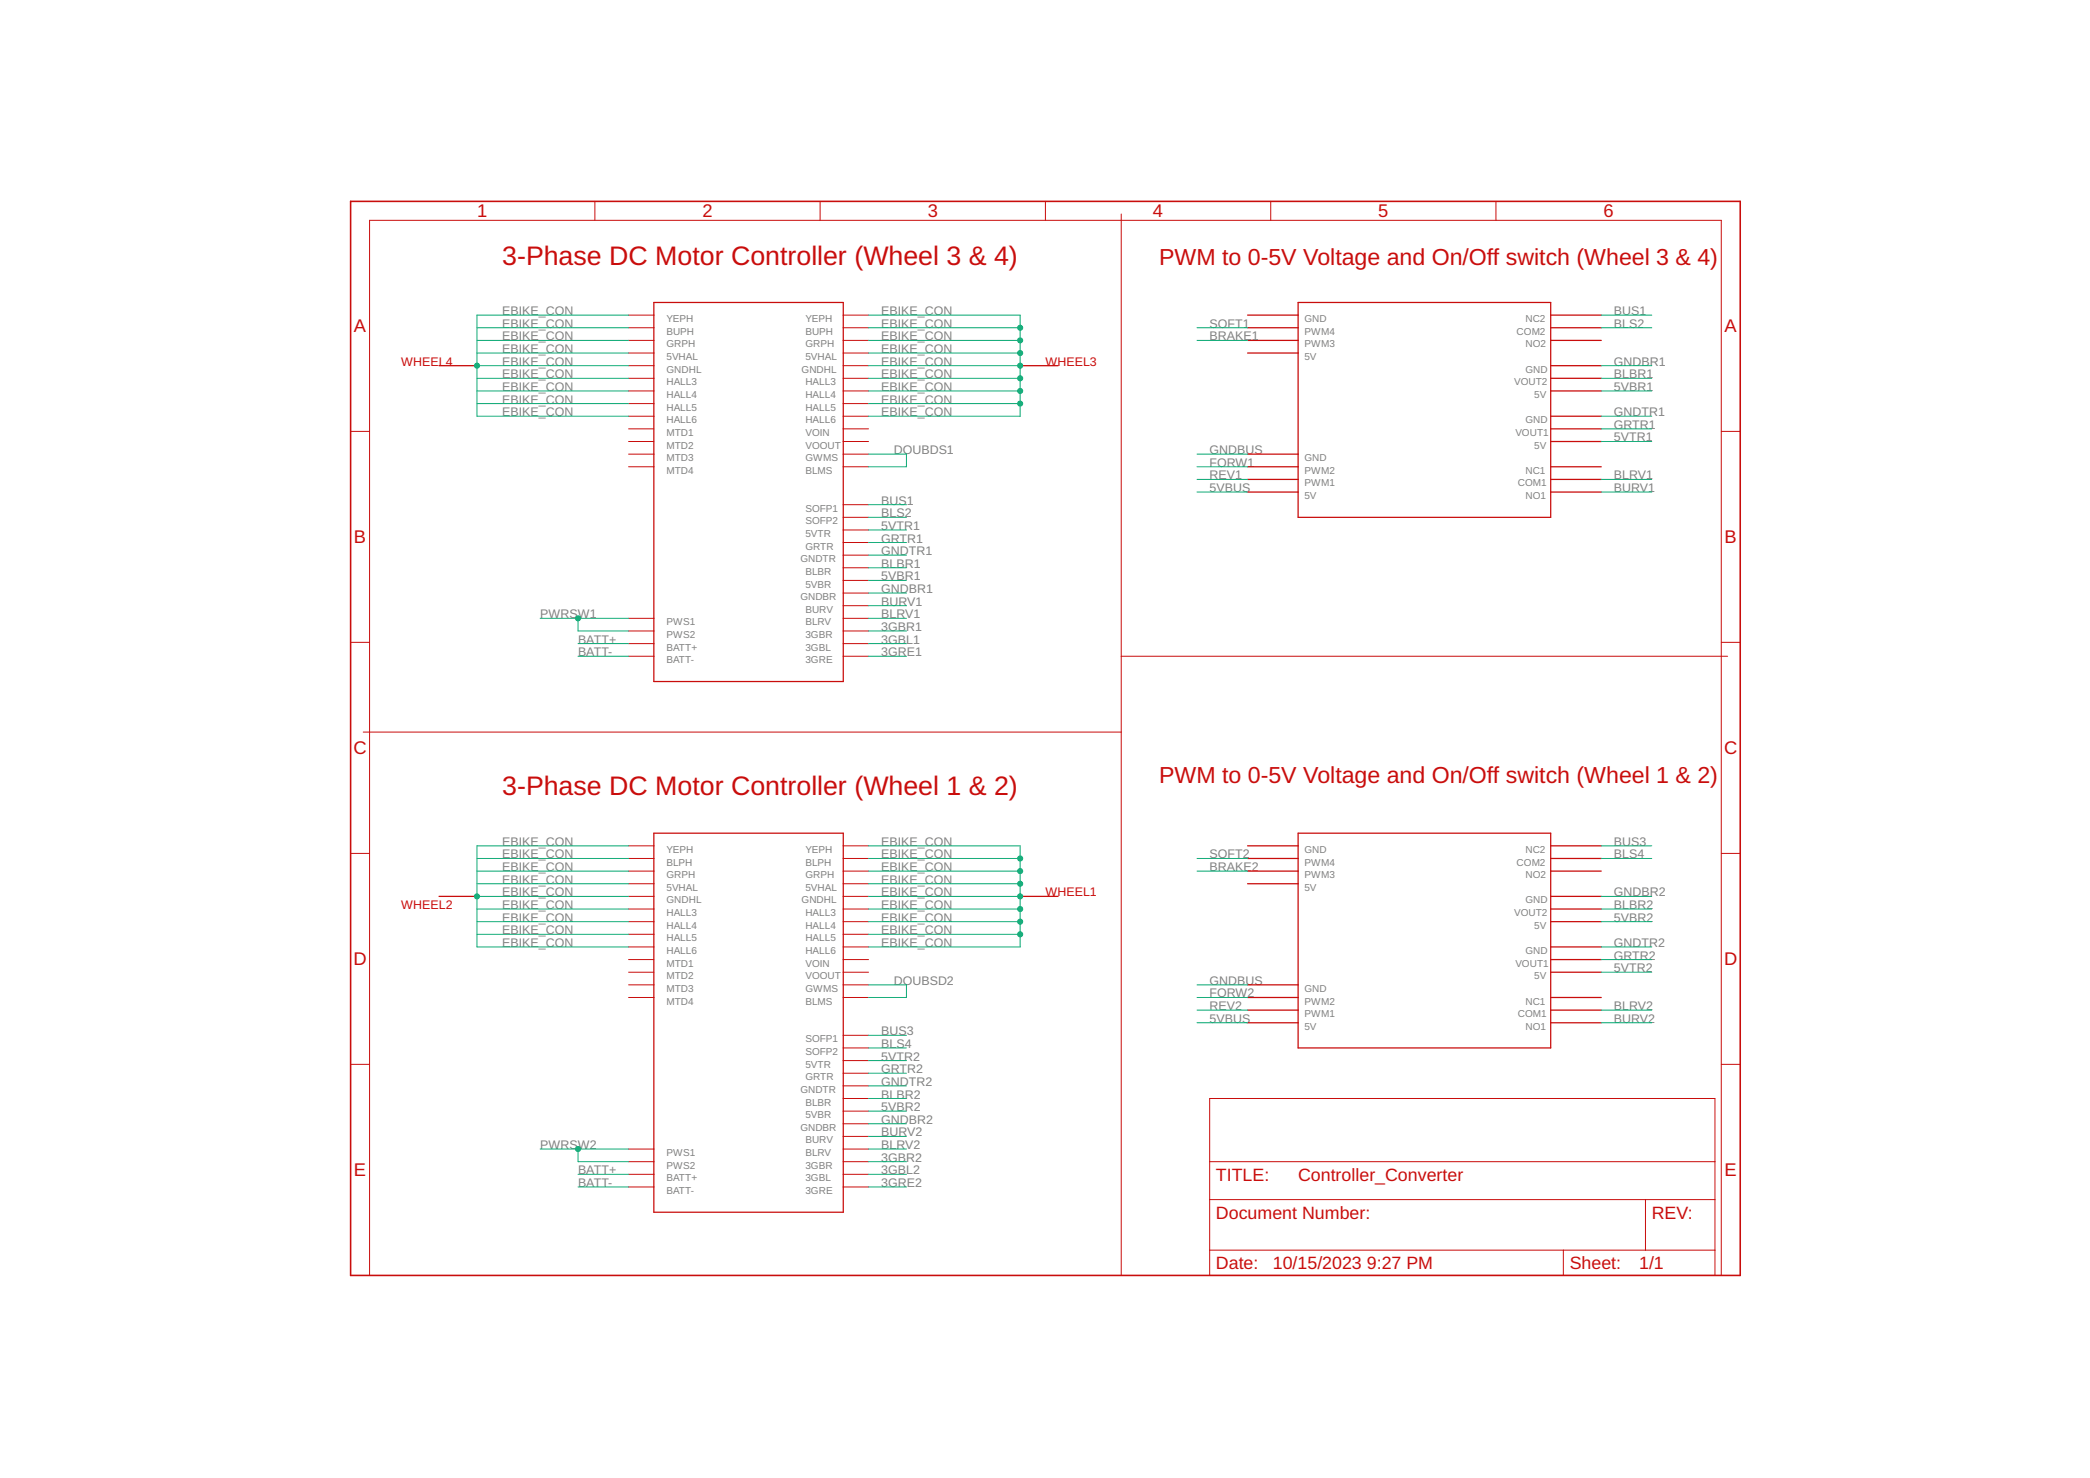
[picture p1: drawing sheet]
<svg xmlns="http://www.w3.org/2000/svg" width="420mm" height="297mm" viewBox="0 0 420 297" stroke-linecap="round" stroke-linejoin="round" font-family="sans-serif">
<g fill="none" stroke="#c90d0c" stroke-width=".25">
<path d="M88.3 73.5h7.6M131.4 60.8h38.1v76.2h-38.1zM205.1 73.5h7.6M250.8 63.3h10.2M250.8 65.9h10.2M250.8 68.4h10.2M250.8 71h10.2M261 60.8h50.7v43.2h-50.7zM311.7 73.5h10.2M311.7 63.3h10.2M311.7 65.9h10.2M311.7 68.4h10.2"/>
<path d="M311.7 76h10.2M311.7 78.6h10.2M250.8 93.8h10.2M250.8 96.4h10.2M250.8 98.9h10.2M250.8 91.3h10.2M311.7 83.7h10.2M311.7 86.2h10.2M311.7 88.7h10.2M311.7 93.8h10.2M311.7 96.4h10.2M311.7 98.9h10.2"/>
<path d="M131.4 167.4h38.1v76.2h-38.1zM250.8 170h10.2M250.8 172.5h10.2M250.8 175.1h10.2M250.8 177.6h10.2M261 167.4h50.7v43.2h-50.7zM311.7 170h10.2M311.7 172.5h10.2M311.7 175.1h10.2M88.3 180.1h7.6M205.1 180.1h7.6M250.8 197.9h10.2"/>
<path d="M311.7 180.1h10.2M311.7 182.7h10.2M311.7 185.2h10.2M311.7 190.3h10.2M311.7 192.8h10.2M311.7 195.4h10.2M250.8 200.5h10.2M250.8 203h10.2M250.8 205.5h10.2M311.7 200.5h10.2M311.7 203h10.2M311.7 205.5h10.2"/>
</g>
<g fill="none" stroke="#c90d0c" stroke-width=".2">
<path d="M119.6 40.5v3.8M164.9 40.5v3.8M210.2 40.5v3.8M225.4 43v213.3M255.5 40.5v3.8M300.7 40.5v3.8M126.4 63.3h5M126.4 65.9h5M126.4 68.4h5M126.4 71h5M126.4 73.5h5M126.4 76h5"/>
<path d="M126.4 78.6h5M169.5 63.3h5.1M169.5 65.9h5.1M169.5 68.4h5.1M169.5 71h5.1M169.5 73.5h5.1M169.5 76h5.1M169.5 78.6h5.1M70.5 86.7h3.8M126.4 81.1h5M126.4 83.7h5M126.4 88.7h5"/>
<path d="M126.4 91.3h5M126.4 93.8h5M126.4 86.2h5M169.5 81.1h5.1M169.5 83.7h5.1M169.5 88.7h5.1M169.5 91.3h5.1M169.5 93.8h5.1M169.5 86.2h5.1M346 86.7h3.8M169.5 101.4h5.1M169.5 104h5.1"/>
<path d="M169.5 106.5h5.1M169.5 109h5.1M169.5 111.6h5.1M169.5 114.1h5.1M169.5 116.6h5.1M169.5 119.2h5.1M70.5 129.1h3.8M126.4 124.3h5M126.4 126.8h5M126.4 129.3h5M126.4 131.9h5M169.5 121.7h5.1"/>
<path d="M169.5 124.3h5.1M169.5 126.8h5.1M169.5 129.3h5.1M169.5 131.9h5.1M225.4 131.9h121.9M346 129.1h3.8M73 147.1h152.4M70.5 171.5h3.8M126.4 170h5M126.4 172.5h5M126.4 175.1h5M126.4 177.6h5"/>
<path d="M169.5 170h5.1M169.5 172.5h5.1M169.5 175.1h5.1M169.5 177.6h5.1M346 171.5h3.8M126.4 180.1h5M126.4 182.7h5M126.4 185.2h5M126.4 187.8h5M126.4 190.3h5M126.4 192.8h5M126.4 195.4h5"/>
<path d="M126.4 197.9h5M169.5 180.1h5.1M169.5 182.7h5.1M169.5 185.2h5.1M169.5 187.8h5.1M169.5 190.3h5.1M169.5 192.8h5.1M169.5 195.4h5.1M169.5 197.9h5.1M70.5 213.9h3.8M126.4 200.5h5M169.5 200.5h5.1"/>
<path d="M169.5 208.1h5.1M169.5 210.6h5.1M169.5 213.1h5.1M169.5 215.7h5.1M169.5 218.2h5.1M346 213.9h3.8M126.4 230.9h5M126.4 233.5h5M126.4 236h5M126.4 238.5h5M169.5 220.8h5.1M169.5 223.3h5.1"/>
<path d="M169.5 225.8h5.1M169.5 228.4h5.1M169.5 230.9h5.1M169.5 233.5h5.1M169.5 236h5.1M169.5 238.5h5.1M243.2 220.8h101.6v35.5h-101.6zM243.2 233.5h101.6M74.3 256.3v-212h271.7v212M243.2 241.1h101.6M243.2 251.2h101.6M314.3 251.2v5.1"/>
<path d="M330.8 241.1v10.1"/>
</g>
<path d="M70.5 40.5h279.3v215.8h-279.3z" fill="none" stroke="#c90d0c" stroke-width=".32"/>
<g fill="none" stroke="#0dab76" stroke-width=".2">
<path d="M95.9 78.6h30.5M95.9 76h30.5M95.9 73.5h30.5M95.9 71h30.5M95.9 68.4h30.5M95.9 65.9h30.5M126.4 63.3h-30.5v20.4h30.5M174.6 63.3h30.5v20.4h-30.5M174.6 78.6h30.5M174.6 76h30.5M174.6 73.5h30.5M174.6 71h30.5"/>
<path d="M174.6 68.4h30.5M174.6 65.9h30.5M240.6 68.4h10.2M240.6 65.9h10.2M321.9 63.3h10.2M321.9 78.6h10.2M321.9 76h10.2M321.9 73.5h10.2M321.9 65.9h10.2M95.9 81.1h30.5M174.6 81.1h30.5M174.6 91.3h7.6v2.5h-7.6"/>
<path d="M240.6 91.3h10.2M240.6 93.8h10.2M240.6 98.9h10.2M240.6 96.4h10.2M321.9 83.7h10.2M321.9 88.7h10.2M321.9 86.2h10.2M321.9 98.9h10.2M321.9 96.4h10.2M174.6 106.5h7.6M174.6 109h7.6M174.6 111.6h7.6"/>
<path d="M174.6 114.1h7.6M174.6 116.6h7.6M174.6 119.2h7.6M174.6 101.4h7.6M174.6 104h7.6M108.6 124.3h17.8M116.2 129.3h10.2M116.2 131.9h10.2M116.2 124.3v2.5h10.2M174.6 129.3h7.6M174.6 131.9h7.6M174.6 124.3h7.6"/>
<path d="M174.6 126.8h7.6M174.6 121.7h7.6M95.9 177.6h30.5M95.9 175.1h30.5M95.9 172.5h30.5M126.4 170h-30.5v20.3h30.5M174.6 170h30.5v20.3h-30.5M174.6 177.6h30.5M174.6 175.1h30.5M174.6 172.5h30.5M240.6 175.1h10.2M240.6 172.5h10.2"/>
<path d="M321.9 170h10.2M321.9 172.5h10.2M95.9 187.8h30.5M95.9 185.2h30.5M95.9 182.7h30.5M95.9 180.1h30.5M174.6 187.8h30.5M174.6 185.2h30.5M174.6 182.7h30.5M174.6 180.1h30.5M174.6 197.9h7.6v2.6h-7.6M240.6 197.9h10.2"/>
<path d="M321.9 190.3h10.2M321.9 185.2h10.2M321.9 182.7h10.2M321.9 180.1h10.2M321.9 195.4h10.2M321.9 192.8h10.2M174.6 208.1h7.6M174.6 210.6h7.6M174.6 213.1h7.6M174.6 215.7h7.6M174.6 218.2h7.6M240.6 200.5h10.2"/>
<path d="M240.6 205.5h10.2M240.6 203h10.2M321.9 205.5h10.2M321.9 203h10.2M108.6 230.9h17.8M116.2 236h10.2M116.2 238.5h10.2M116.2 230.9v2.6h10.2M174.6 236h7.6M174.6 238.5h7.6M174.6 220.8h7.6M174.6 223.3h7.6"/>
<path d="M174.6 225.8h7.6M174.6 228.4h7.6M174.6 230.9h7.6M174.6 233.5h7.6"/>
</g>
<g fill="#0dab76" stroke="#0dab76" stroke-width=".2">
<circle cx="205.1" cy="81.1" r=".51"/>
<circle cx="205.1" cy="78.6" r=".51"/>
<circle cx="205.1" cy="76" r=".51"/>
<circle cx="205.1" cy="73.5" r=".51"/>
<circle cx="205.1" cy="71" r=".51"/>
<circle cx="205.1" cy="68.4" r=".51"/>
<circle cx="205.1" cy="65.9" r=".51"/>
<circle cx="95.9" cy="73.5" r=".51"/>
<circle cx="205.1" cy="187.8" r=".51"/>
<circle cx="205.1" cy="185.2" r=".51"/>
<circle cx="205.1" cy="182.7" r=".51"/>
<circle cx="205.1" cy="180.1" r=".51"/>
<circle cx="205.1" cy="177.6" r=".51"/>
<circle cx="205.1" cy="175.1" r=".51"/>
<circle cx="205.1" cy="172.5" r=".51"/>
<circle cx="95.9" cy="180.1" r=".51"/>
<circle cx="116.2" cy="124.3" r=".51"/>
<circle cx="116.2" cy="230.9" r=".51"/>
</g>
<g font-size="5.4" fill="#c90d0c">
<text x="101" y="53.2">3-Phase DC Motor Controller (Wheel 3 &amp; 4)</text>
<text x="101" y="159.8">3-Phase DC Motor Controller (Wheel 1 &amp; 2)</text>
</g>
<g font-size="4.7" fill="#c90d0c">
<text x="233" y="53.2">PWM to 0-5V Voltage and On/Off switch (Wheel 3 &amp; 4)</text>
<text x="233" y="157.3">PWM to 0-5V Voltage and On/Off switch (Wheel 1 &amp; 2)</text>
</g>
<g font-size="3.7" fill="#c90d0c">
<text x="95.9" y="43.7">1</text>
<text x="141.2" y="43.7">2</text>
<text x="186.5" y="43.7">3</text>
<text x="231.8" y="43.7">4</text>
<text x="277.1" y="43.7">5</text>
<text x="322.4" y="43.7">6</text>
<text x="71.2" y="66.8">A</text>
<text x="346.7" y="66.8">A</text>
<text x="71.2" y="109.2">B</text>
<text x="346.7" y="109.2">B</text>
<text x="71.1" y="151.6">C</text>
<text x="346.6" y="151.6">C</text>
<text x="71.1" y="194">D</text>
<text x="346.6" y="194">D</text>
<text x="71.2" y="236.4">E</text>
<text x="346.7" y="236.4">E</text>
</g>
<g font-size="3.6" fill="#c90d0c">
<text x="244.4" y="237.3">TITLE:</text>
<text x="261" y="237.3">Controller_Converter</text>
<text x="244.4" y="244.9">Document Number:</text>
<text x="332.1" y="244.9">REV:</text>
<text x="244.4" y="255.1">Date:</text>
<text x="255.9" y="255.1">10/15/2023</text>
<text x="274.8" y="255.1">9:27 PM</text>
<text x="315.6" y="255.1">Sheet:</text>
<text x="329.5" y="255.1">1/1</text>
</g>
<g font-size="2.5" fill="#808080">
<text x="101" y="63.3">EBIKE_CON</text>
<text x="101" y="65.9">EBIKE_CON</text>
<text x="177.1" y="63.3">EBIKE_CON</text>
<text x="177.1" y="65.9">EBIKE_CON</text>
<text x="243.2" y="65.9">SOFT1</text>
<text x="324.4" y="63.3">BUS1</text>
<text x="324.4" y="65.9">BLS2</text>
<text x="101" y="70.9">EBIKE_CON</text>
<text x="101" y="68.4">EBIKE_CON</text>
<text x="177.1" y="68.4">EBIKE_CON</text>
<text x="177.1" y="70.9">EBIKE_CON</text>
<text x="243.2" y="68.4">BRAKE1</text>
<text x="101" y="76">EBIKE_CON</text>
<text x="101" y="73.5">EBIKE_CON</text>
<text x="177.1" y="73.5">EBIKE_CON</text>
<text x="177.1" y="76">EBIKE_CON</text>
<text x="324.4" y="76">BLBR1</text>
<text x="324.4" y="73.5">GNDBR1</text>
<text x="101" y="81.1">EBIKE_CON</text>
<text x="101" y="78.6">EBIKE_CON</text>
<text x="101" y="83.6">EBIKE_CON</text>
<text x="177.1" y="78.6">EBIKE_CON</text>
<text x="177.1" y="81.1">EBIKE_CON</text>
<text x="177.1" y="83.6">EBIKE_CON</text>
<text x="324.4" y="83.6">GNDTR1</text>
<text x="324.4" y="78.6">5VBR1</text>
<text x="324.4" y="88.7">5VTR1</text>
<text x="324.4" y="86.2">GRTR1</text>
<text x="179.7" y="91.3">DOUBDS1</text>
<text x="243.2" y="91.3">GNDBUS</text>
<text x="243.2" y="93.8">FORW1</text>
<text x="177.1" y="101.4">BUS1</text>
<text x="243.2" y="98.9">5VBUS</text>
<text x="243.2" y="96.3">REV1</text>
<text x="324.4" y="98.9">BURV1</text>
<text x="324.4" y="96.3">BLRV1</text>
<text x="177.1" y="106.5">5VTR1</text>
<text x="177.1" y="104">BLS2</text>
<text x="177.1" y="109">GRTR1</text>
<text x="177.1" y="111.6">GNDTR1</text>
<text x="177.1" y="114.1">BLBR1</text>
<text x="177.1" y="116.7">5VBR1</text>
<text x="177.1" y="119.2">GNDBR1</text>
<text x="108.6" y="124.3">PWRSW1</text>
<text x="177.1" y="121.7">BURV1</text>
<text x="177.1" y="124.3">BLRV1</text>
<text x="116.2" y="129.4">BATT+</text>
<text x="116.2" y="131.9">BATT-</text>
<text x="177.1" y="126.8">3GBR1</text>
<text x="177.1" y="129.4">3GBL1</text>
<text x="177.1" y="131.9">3GRE1</text>
<text x="101" y="170">EBIKE_CON</text>
<text x="101" y="172.5">EBIKE_CON</text>
<text x="177.1" y="170">EBIKE_CON</text>
<text x="177.1" y="172.5">EBIKE_CON</text>
<text x="243.2" y="172.5">SOFT2</text>
<text x="324.4" y="170">BUS3</text>
<text x="324.4" y="172.5">BLS4</text>
<text x="101" y="177.6">EBIKE_CON</text>
<text x="101" y="175.1">EBIKE_CON</text>
<text x="177.1" y="175.1">EBIKE_CON</text>
<text x="177.1" y="177.6">EBIKE_CON</text>
<text x="243.2" y="175.1">BRAKE2</text>
<text x="101" y="185.2">EBIKE_CON</text>
<text x="101" y="182.7">EBIKE_CON</text>
<text x="101" y="180.1">EBIKE_CON</text>
<text x="177.1" y="180.1">EBIKE_CON</text>
<text x="177.1" y="182.7">EBIKE_CON</text>
<text x="177.1" y="185.2">EBIKE_CON</text>
<text x="324.4" y="182.7">BLBR2</text>
<text x="324.4" y="185.2">5VBR2</text>
<text x="324.4" y="180.1">GNDBR2</text>
<text x="101" y="187.8">EBIKE_CON</text>
<text x="101" y="190.3">EBIKE_CON</text>
<text x="177.1" y="187.8">EBIKE_CON</text>
<text x="177.1" y="190.3">EBIKE_CON</text>
<text x="324.4" y="190.3">GNDTR2</text>
<text x="179.7" y="197.9">DOUBSD2</text>
<text x="243.2" y="197.9">GNDBUS</text>
<text x="324.4" y="195.4">5VTR2</text>
<text x="324.4" y="192.8">GRTR2</text>
<text x="243.2" y="200.5">FORW2</text>
<text x="243.2" y="203">REV2</text>
<text x="324.4" y="203">BLRV2</text>
<text x="177.1" y="208.1">BUS3</text>
<text x="243.2" y="205.5">5VBUS</text>
<text x="324.4" y="205.5">BURV2</text>
<text x="177.1" y="210.6">BLS4</text>
<text x="177.1" y="213.2">5VTR2</text>
<text x="177.1" y="215.7">GRTR2</text>
<text x="177.1" y="218.2">GNDTR2</text>
<text x="177.1" y="220.8">BLBR2</text>
<text x="177.1" y="223.3">5VBR2</text>
<text x="177.1" y="225.9">GNDBR2</text>
<text x="108.6" y="230.9">PWRSW2</text>
<text x="177.1" y="228.4">BURV2</text>
<text x="177.1" y="230.9">BLRV2</text>
<text x="177.1" y="233.5">3GBR2</text>
<text x="116.2" y="236">BATT+</text>
<text x="116.2" y="238.6">BATT-</text>
<text x="177.1" y="236">3GBL2</text>
<text x="177.1" y="238.6">3GRE2</text>
</g>
<g font-size="2.5" fill="#c90d0c">
<text x="80.6" y="73.5">WHEEL4</text>
<text x="210.2" y="73.5">WHEEL3</text>
<text x="80.6" y="182.7">WHEEL2</text>
<text x="210.2" y="180.1">WHEEL1</text>
</g>
<g font-size="2" fill="#808080">
<text x="134" y="64.7">YEPH</text>
<text x="161.9" y="64.7">YEPH</text>
<text x="262.2" y="64.7">GND</text>
<text x="306.7" y="64.7">NC2</text>
<text x="134" y="69.8">GRPH</text>
<text x="134" y="67.3">BUPH</text>
<text x="161.9" y="69.8">GRPH</text>
<text x="161.9" y="67.3">BUPH</text>
<text x="262.2" y="67.3">PWM4</text>
<text x="262.2" y="69.8">PWM3</text>
<text x="304.9" y="67.3">COM2</text>
<text x="306.7" y="69.8">NO2</text>
<text x="134" y="72.4">5VHAL</text>
<text x="134" y="74.9">GNDHL</text>
<text x="134" y="77.4">HALL3</text>
<text x="161.1" y="74.9">GNDHL</text>
<text x="161.9" y="72.4">5VHAL</text>
<text x="161.9" y="77.4">HALL3</text>
<text x="262.2" y="72.4">5V</text>
<text x="304.4" y="77.4">VOUT2</text>
<text x="306.7" y="74.9">GND</text>
<text x="134" y="80">HALL4</text>
<text x="134" y="82.5">HALL5</text>
<text x="161.9" y="80">HALL4</text>
<text x="161.9" y="82.5">HALL5</text>
<text x="308.4" y="80">5V</text>
<text x="134" y="87.6">MTD1</text>
<text x="134" y="85.1">HALL6</text>
<text x="161.9" y="85.1">HALL6</text>
<text x="161.9" y="87.6">VOIN</text>
<text x="304.6" y="87.6">VOUT1</text>
<text x="306.7" y="85.1">GND</text>
<text x="134" y="90.1">MTD2</text>
<text x="134" y="92.7">MTD3</text>
<text x="134" y="95.2">MTD4</text>
<text x="161.9" y="90.1">VOOUT</text>
<text x="161.9" y="92.7">GWMS</text>
<text x="161.9" y="95.2">BLMS</text>
<text x="262.2" y="95.2">PWM2</text>
<text x="262.2" y="92.7">GND</text>
<text x="306.7" y="95.2">NC1</text>
<text x="308.4" y="90.1">5V</text>
<text x="262.2" y="100.3">5V</text>
<text x="262.2" y="97.8">PWM1</text>
<text x="305.1" y="97.8">COM1</text>
<text x="306.7" y="100.3">NO1</text>
<text x="161.9" y="107.9">5VTR</text>
<text x="161.9" y="102.8">SOFP1</text>
<text x="161.9" y="105.4">SOFP2</text>
<text x="160.9" y="113">GNDTR</text>
<text x="161.9" y="110.5">GRTR</text>
<text x="161.9" y="115.5">BLBR</text>
<text x="161.9" y="118.1">5VBR</text>
<text x="134" y="125.7">PWS1</text>
<text x="160.9" y="120.6">GNDBR</text>
<text x="161.9" y="123.2">BURV</text>
<text x="161.9" y="125.7">BLRV</text>
<text x="134" y="128.2">PWS2</text>
<text x="134" y="130.8">BATT+</text>
<text x="161.9" y="128.2">3GBR</text>
<text x="161.9" y="130.8">3GBL</text>
<text x="134" y="133.3">BATT-</text>
<text x="161.9" y="133.3">3GRE</text>
<text x="134" y="171.4">YEPH</text>
<text x="134" y="173.9">BLPH</text>
<text x="161.9" y="171.4">YEPH</text>
<text x="161.9" y="173.9">BLPH</text>
<text x="262.2" y="171.4">GND</text>
<text x="262.2" y="173.9">PWM4</text>
<text x="304.9" y="173.9">COM2</text>
<text x="306.7" y="171.4">NC2</text>
<text x="134" y="176.5">GRPH</text>
<text x="134" y="179">5VHAL</text>
<text x="161.9" y="176.5">GRPH</text>
<text x="161.9" y="179">5VHAL</text>
<text x="262.2" y="176.5">PWM3</text>
<text x="262.2" y="179">5V</text>
<text x="306.7" y="176.5">NO2</text>
<text x="134" y="181.6">GNDHL</text>
<text x="134" y="184.1">HALL3</text>
<text x="161.1" y="181.6">GNDHL</text>
<text x="161.9" y="184.1">HALL3</text>
<text x="304.4" y="184.1">VOUT2</text>
<text x="306.7" y="181.6">GND</text>
<text x="134" y="186.6">HALL4</text>
<text x="134" y="189.2">HALL5</text>
<text x="134" y="191.7">HALL6</text>
<text x="161.9" y="186.6">HALL4</text>
<text x="161.9" y="189.2">HALL5</text>
<text x="161.9" y="191.7">HALL6</text>
<text x="306.7" y="191.7">GND</text>
<text x="308.4" y="186.6">5V</text>
<text x="134" y="194.3">MTD1</text>
<text x="134" y="196.8">MTD2</text>
<text x="161.9" y="194.3">VOIN</text>
<text x="161.9" y="196.8">VOOUT</text>
<text x="304.6" y="194.3">VOUT1</text>
<text x="308.4" y="196.8">5V</text>
<text x="134" y="199.3">MTD3</text>
<text x="134" y="201.9">MTD4</text>
<text x="161.9" y="199.3">GWMS</text>
<text x="161.9" y="201.9">BLMS</text>
<text x="262.2" y="201.9">PWM2</text>
<text x="262.2" y="199.3">GND</text>
<text x="306.7" y="201.9">NC1</text>
<text x="161.9" y="209.5">SOFP1</text>
<text x="262.2" y="207">5V</text>
<text x="262.2" y="204.4">PWM1</text>
<text x="305.1" y="204.4">COM1</text>
<text x="306.7" y="207">NO1</text>
<text x="161.9" y="214.6">5VTR</text>
<text x="161.9" y="212">SOFP2</text>
<text x="160.9" y="219.7">GNDTR</text>
<text x="161.9" y="217.1">GRTR</text>
<text x="160.9" y="227.3">GNDBR</text>
<text x="161.9" y="222.2">BLBR</text>
<text x="161.9" y="224.7">5VBR</text>
<text x="134" y="232.4">PWS1</text>
<text x="161.9" y="229.8">BURV</text>
<text x="161.9" y="232.4">BLRV</text>
<text x="134" y="234.9">PWS2</text>
<text x="134" y="237.4">BATT+</text>
<text x="134" y="240">BATT-</text>
<text x="161.9" y="234.9">3GBR</text>
<text x="161.9" y="237.4">3GBL</text>
<text x="161.9" y="240">3GRE</text>
</g>
</svg>
